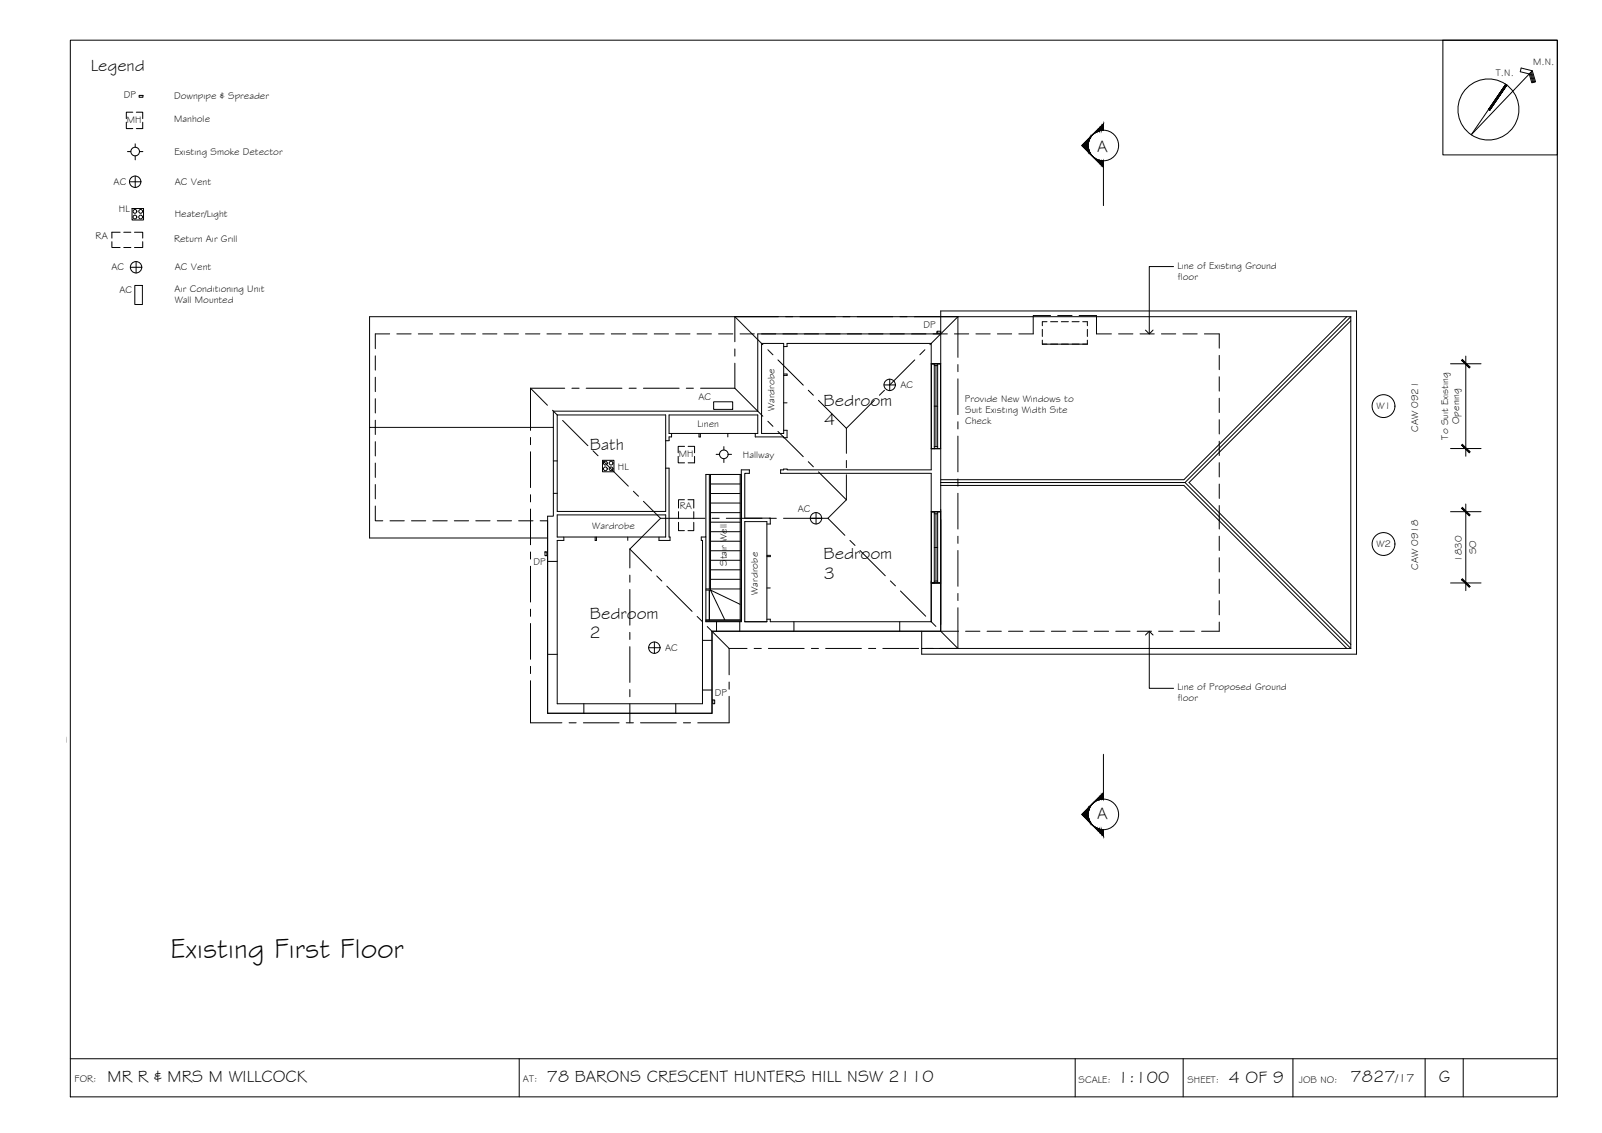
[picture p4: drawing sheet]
<svg xmlns="http://www.w3.org/2000/svg" width="420mm" height="297mm" viewBox="0 0 420 297" stroke-linecap="round" stroke-linejoin="round" font-family="sans-serif">
<!-- layer: BORDER -->
<g fill="none" stroke="#000" stroke-width=".26">
<path d="M18.4 10.5h390v277.1h-390zM378.4 10.5h30v30.1h-30zM401.3 19.2l.7 2.4M401.5 19l.7 2.6M401.7 18.8l.8 2.7M401.9 18.6l.8 2.8-.9 .3-.7-2.3-2.4-.6 .3-1 2.9 .8-16 16.7 9-13.2M395.2 22.3l-4.5 6.6M18.4 277.6h390M136.2 277.6v10M282 277.6v10M310.3 277.6v10M339.1 277.6v10"/>
<path d="M373.8 277.6v10M383.8 277.6v10"/>
<circle cx="390.4" cy="28.7" r="8"/>
</g>
<!-- layer: SERVICES -->
<g fill="none" stroke="#000" stroke-width=".26">
<path d="M33.1 32v1.7h1.7M33.4 39.7h.9M34.8 29.4h-1.7v1.7M35.5 37.7v.9M35.8 29.4h1.6v1.7M36.5 25h1v.5h-1zM36.6 39.7h.9M37.4 32v1.7h-1.6M34 47.7h3M34.6 54.7h3v3h-3zM35.5 40.9v1M35.5 46.2v3"/>
<path d="M29.3 63.4v1.5h2.2M31.5 60.9h-2.2v1.5M32.5 60.9h1.8M32.5 64.9h1.8M34.2 70.1h3M35.3 60.9h2.1v1.5M35.4 74.8h1.9v5h-1.9zM35.7 68.6v3M37.4 63.4v1.5h-2.1M233.3 99.4v3M245.7 86.8h1v.5h-1zM177.9 119.6v1.7h1.6"/>
<path d="M179.5 117h-1.6v1.7M180.5 117h1.7v1.7M182.2 119.6v1.7h-1.7M187.2 105.3h5v2h-5zM187.8 119.1h.9M189.9 117.1v.9M191 119.1h.9M231.8 100.9h3.1M158 120.7h3v3h-3zM178 136.9v2.2h1.5M178 134.1v1.9M179.5 131h-1.5v2.2"/>
<path d="M180.4 131h1.6v2.2M182 136.9v2.2h-1.6M182 134.1v1.9M189.9 120.2v1.1M212.5 135.9h3M214 134.4v3M142.9 144.7h.5v1h-.5zM170.1 169.8h3M171.6 168.3v3M186.9 183.5h.5v1h-.5z"/>
<circle cx="35.5" cy="39.7" r="1.13"/>
<circle cx="35.4" cy="55.4" r=".5"/>
<circle cx="35.4" cy="56.9" r=".5"/>
<circle cx="35.5" cy="47.6" r="1.49"/>
<circle cx="36.9" cy="55.4" r=".5"/>
<circle cx="36.9" cy="56.9" r=".5"/>
<circle cx="35.7" cy="70.1" r="1.49"/>
<circle cx="189.8" cy="119.1" r="1.13"/>
<circle cx="233.3" cy="100.9" r="1.49"/>
<circle cx="158.8" cy="121.4" r=".5"/>
<circle cx="158.8" cy="122.9" r=".5"/>
<circle cx="160.3" cy="122.9" r=".5"/>
<circle cx="160.3" cy="121.4" r=".5"/>
<circle cx="214" cy="135.9" r="1.49"/>
<circle cx="171.6" cy="169.8" r="1.49"/>
</g>
<!-- layer: EXISTING -->
<g fill="none" stroke="#000" stroke-width=".26">
<path d="M98.4 93.3v3.7M98.4 98.9v3.8M102.2 87.5h-3.8v3.9M104.1 87.5h3.7M109.7 87.5h3.8M115.3 87.5h3.8M121 87.5h3.7M126.6 87.5h3.7M132.2 87.5h3.8M137.8 87.5h3.8M143.5 87.5h3.7M149.1 87.5h3.7"/>
<path d="M154.7 87.5h3.8M160.3 87.5h3.8M166 87.5h3.7M171.6 87.5h3.7M177.2 87.5h3.8M182.8 87.5h3.8M188.5 87.5h3.7M194.1 87.5h3.7M199.7 90h5.8v23.6h-5.8zM205.5 90.9h.9v-.9h37.8v33.2h-37.8v-.2l-1.7 .2v.9h39.5v38.9h-42.2v-.7h-.9M205.5 98.1h.9v.3h-.9M244.2 95.4h2.5"/>
<path d="M246.7 87.5v78M248.5 87.5h-49.8v20.3h-53.6v27.5h-1.5v51.7h43.1v-21.5h60M250.3 87.5h3.8M256 87.5h3.7M261.6 87.5h3.7M273.4 89.2v1h11.8v-1M273.4 86.4v1.8M274.6 84.3h-1.2v1.1M275.5 82.7h-4.5v4.8h-3.8M275.5 84.3h1.9M277.4 82.7h3.8M278.3 84.3h1.9"/>
<path d="M281.2 84.3h1.8M283 82.7h4.6v4.8h3.9M284 84.3h1.2v1.1M285.2 86.4v1.8M293.4 87.5h3.7M299 87.5h3.7M304.6 87.5h3.8M310.2 87.5h3.8M315.9 87.5h3.9v3.8M319.8 93.2v3.7M319.8 98.8v3.7M98.4 104.5v3.8"/>
<path d="M98.4 110.2v3.7M98.4 115.8v3.7M146.1 108.8h28.5v25.3h-28.5zM175.5 108.8h23.2v4.8h-23.2zM176.1 113.6v.9h-.6v1h-.9M183.3 113.6v.9h.4v-.9M190.9 113.6v.9M205.5 112.8h.9v2h-.9v-.3h-7.4v-.9M205.5 105.6h.9M244.2 117.6h2.5M319.8 104.4v3.8M319.8 110v3.8"/>
<path d="M319.8 115.7v3.7M98.4 132.7v3.8h2M98.4 121.4v3.8M98.4 127v3.8M102.3 136.5h3.7M107.9 136.5h3.8M113.5 136.5h3.8M119.2 136.5h3.7M124.8 136.5h3.7M130.4 136.5h3.8M136 136.5h3.8M141.7 136.5h1.9v50.5h43.1v-21.5h60"/>
<path d="M145.1 129.3h1M145.1 120.8h1M146.1 135h28.5v5.8h-28.5zM174.6 122.7h.9v18.1h.2v.9h-2.9v-.9M186 124.4v30h-.9M186.3 124.4v30.3h-1.2M186.3 139.4h7.8M186.3 136.9h7.8M186.3 134.4h7.8M186.3 131.9h7.8M186.3 129.4h7.8M186.3 126.9h7.8"/>
<path d="M194.1 124.4v38.1h-9M195.3 136.8h5.8v26.2h-5.8zM201.1 137.4h.9v-1.6h-6.7v-11.7h1.2v-.9h-2.1v39.8h-9.3v-22.2M244.2 134.1h2.5M319.8 121.3v3.7M319.8 126.9v3.8M319.8 132.5v3.8M143.6 147.2h2.5M147.9 140.8v.9h-1.8v42.8h38.1v-42.8h-.3v-.9h1.2v-16.4h9.3v38.4h-9.3M156.1 140.8v.9h.3v-.9M164.6 140.8v.9M186 154.7v7.8"/>
<path d="M186.3 154.4h7.8M186.3 151.9h7.8M186.3 149.4h7.8M186.3 146.9h7.8M186.3 144.4h7.8M186.3 141.9h7.8M194.1 158.4l-7.8-3.7 3.8 7.8M201.1 145.6h.9v.3h-.9M201.1 154.1h.9M244.2 152.8h2.5M143.6 171.5h2.5M184.2 167.9h2.5"/>
<path d="M187.9 163v2.5M194 163v2.5M208.2 163v2.5M236 163v2.5M153.1 184.5v2.5M177.2 184.5v2.5M184.2 180.9h2.5"/>
</g>
<!-- layer: ROOFPLAN EXIST. -->
<g fill="none" stroke="#000" stroke-width=".26">
<path d="M192.7 89.6v-6.6l7.4 7.4M192.7 91.5v1.9M192.7 95.2v6.6M201.4 91.7l1.3 1.3M204 94.4l6.7 6.6M239.9 94.4l-6.6 6.6M242.6 91.7l-1.4 1.3M251.2 83h-154.3v58h46.7M251.2 83v10.7M251.2 95.6v1.8M251.2 99.3v9.4M251.2 83l-7.3 7.4"/>
<path d="M96.9 112h48.2M139.1 101.8v11M139.1 114.7v1.9M139.1 118.4v9.4M139.1 101.8h9M139.1 101.8l4.5 4.4M144.9 107.6l1.3 1.3M147.6 110.2l6.6 6.7M150 101.8h1.9M153.7 101.8h9.4M155.5 118.2l1.4 1.3M165 101.8h1.9"/>
<path d="M168.7 101.8h9.4M180 101.8h1.9M183.7 101.8h9M192.7 101.8l7.4 7.3M201.4 110.4l1.3 1.4M204 113.1l6.7 6.6M212 102.3l1.3 1.3M214.7 105l7.3 7.3M222 112.3v6.5M229.3 105l-7.3 7.3M232 102.3l-1.4 1.3M251.2 110.6v1.9"/>
<path d="M251.2 114.3v9.4M139.1 129.7v1.9M139.1 133.4v9.4M158.2 120.8l6.6 6.7M166.1 128.8l1.4 1.3M168.8 131.4l4.4 4.5M184.9 135.9h-11.7l-8 8M186.7 135.9h1.9M190.5 135.9h9.4M201.7 135.9h1.9M205.5 135.9h11.6M212 121l1.3 1.4"/>
<path d="M214.7 123.7l7.3 7.3M222 131l-4.9 4.9 4.5 4.4M222 120.7v1.9M222 124.5v6.5M251.2 125.6v1.9M251.2 129.3v9.4M139.1 144.7v1.9M139.1 148.5v9.3M139.1 159.7v1.9M165.2 143.9l5.7 5.8M165.2 143.9v5M165.2 150.8v1.8"/>
<path d="M165.2 154.5v9.4M172.2 151l1.4 1.3M174.9 153.7l6.6 6.6M222.9 141.7l1.3 1.3M225.6 144.3l6.6 6.7M233.5 152.3l1.4 1.3M236.2 154.9l6.6 6.7M251.2 140.6v1.9M251.2 144.3v9.4M251.2 155.6v1.9M251.2 159.3v10.7M139.1 163.5v9.3"/>
<path d="M139.1 174.7v1.9M139.1 178.5v11h8.3M165.2 165.8v1.9M165.2 169.5v9.4M182.8 161.6l1.4 1.3M185.5 164.3l5.7 5.7M191.2 170v6.9M191.2 178.8v1.9M191.2 170h4.7M197.8 170h1.9M201.5 170h9.4M212.8 170h1.9"/>
<path d="M216.5 170h9.4M227.8 170h1.9M231.5 170h9.4M242.8 170h1.9M244.1 162.9l1.4 1.3M246.5 170h4.7M246.8 165.5l4.4 4.5M149.3 189.5h1.8M153 189.5h9.4M164.2 189.5h1.9M165.2 180.8v1.9M165.2 184.5v5"/>
<path d="M168 189.5h9.4M179.2 189.5h1.9M191.2 182.6v6.9h-8.2"/>
</g>
<!-- layer: BORDER -->
<g fill="#000" stroke="#000" stroke-width=".26">
<path d="M394.9 22.1l-4.5 6.6zM394.9 22.1l.3 .2-4.8 6.4z"/>
<path d="M395.2 22.3l-4.8 6.4 .3 .2zM395.2 22.3l-4.5 6.6z"/>
</g>
<!-- layer: WINDOWS -->
<g fill="none" stroke="#000" stroke-width=".26">
<path d="M245 95.9h.9M245 95.4v22.2M245.2 95.4h-.9v22.2h.9M245.5 95.9v21.2M245.9 95.4v22.2M246.7 95.4v22.2M245 106.5h.9M245 117.1h.9M245 134.2v18.6M245 134.7h.9M245.2 134.2h-.9v18.6h.9M245.5 134.7v17.7"/>
<path d="M245.9 134.2v18.6M246.7 134.2v18.6M245 143.5h.9M245 152.4h.9"/>
<circle cx="362.9" cy="106.5" r="3"/>
<circle cx="362.9" cy="142.6" r="3"/>
</g>
<!-- layer: NEWWORK -->
<g fill="none" stroke="#000" stroke-width=".26">
<path d="M244.2 95.4h2.5M246.7 83h107.6M246.7 81.5h109.1v90h-114.1v-6M353.2 83l-42.7 42.8h-63.8M354.3 83l-43.5 43.5M354.3 84.1l-42.4 42.4 42.4 42.4M354.3 83v87M244.2 117.6h2.5M244.2 134.1h2.5M244.3 134.2h2.4M246.7 127.3h63.8l42.7 42.7M246.7 126.5h64.1"/>
<path d="M310.8 126.5l43.5 43.5M319.8 136.3v2.4M244.2 152.8h2.5M319.8 140.6v3.7M319.8 146.2v3.8M319.8 151.8v3.8M319.8 157.5v3.7M241.7 170h112.6M246.7 165.5h4.7M253.2 165.5h3.8M258.9 165.5h3.7M264.5 165.5h3.8"/>
<path d="M270.1 165.5h3.8M275.7 165.5h3.8M281.4 165.5h3.7M287 165.5h3.8M292.6 165.5h3.8M298.2 165.5h3.8M303.9 165.5h3.7M309.5 165.5h3.8M319.8 163.1v2.4h-4.7"/>
</g>
<!-- layer: DIMENSION -->
<path d="M380.4 95.4h8M384.4 93.4v26.2M380.4 117.6h8M380.4 134.1h8M384.4 132.1v22.7M380.4 152.8h8" fill="none" stroke="#000" stroke-width=".26"/>
<!-- layer: 0 -->
<g fill="#000" stroke="#000" stroke-width=".26">
<path d="M383.3 94.5l2 2 .2-.2zM383.5 94.2l2 2.1-2.2-1.8z"/>
<path d="M383.5 116.5l-.2 .2 2.2 1.8zM383.3 116.7l2.2 1.8-.2 .2z"/>
<path d="M383.3 133.3l2 1.9 .2-.2zM383.5 133l2 2-2.2-1.7z"/>
<path d="M383.5 151.7l-.2 .2 2.2 1.8zM383.3 151.9l2.2 1.8-.2 .3z"/>
</g>
<!-- layer: SECTION POINT -->
<g fill="#000" stroke="#000" stroke-width=".26">
<path d="M283.7 38.2l1.7-1.7v3.3zM286.2 35.7l-.3 .6zM287 34.9l-.4 .4zM286.2 40.6l.4 .4zM286.6 41l.4 .4zM285.4 211.9v3.3l-1.7-1.7zM285.9 215.4l.3 .6zM286.6 210.7l-.4 .4zM287 210.3l-.4 .4zM286.6 216.3l.4 .4z"/>
<path d="M285.4 36.5v1.4zM285.5 36.4l-.1 1.5z"/>
<path d="M285.4 38.5v1.3zM285.5 39v.9z"/>
<path d="M285.5 36.4v.9l.2-1zM285.7 36.3l-.2 1z"/>
<path d="M285.5 39v.9l.2-.3zM285.7 39.6v.5l-.2-.2z"/>
<path d="M285.7 36.3v.5l.2-.8zM285.9 36l-.2 .8z"/>
<path d="M285.7 39.6v.5h.2zM285.7 40.1h.2v.2z"/>
<path d="M286.2 35.7l-.3 .6zM286.2 35.7l.4-.4z"/>
<path d="M287.4 34.5l-.4 .5zM287.4 34.5v.2l-.4 .3z"/>
<path d="M287.4 34.5v.2l.5-.7zM287.9 34v.5l-.5 .2z"/>
<path d="M287.9 34v.5l.5-1zM288.4 33.5v.8l-.5 .2z"/>
<path d="M288.9 33l-.5 .5v.8zM288.9 33v1.2l-.5 .1z"/>
<path d="M288.9 33v1.2l.5-1.7zM289.4 32.5v1.7h-.5z"/>
<path d="M285.9 40.1l.3 .5zM285.9 40.3l.3 .3z"/>
<path d="M287 41.3l.4 .3zM287 41.4l.4 .2v.2z"/>
<path d="M287.4 41.6v.2l.5 .1zM287.4 41.8l.5 .1v.4z"/>
<path d="M287.9 41.9v.4l.5-.3zM287.9 42.3l.5-.3v.8z"/>
<path d="M288.4 42v.8l.5-.7zM288.9 42.1v1.2l-.5-.5z"/>
<path d="M288.9 42.1v1.2l.5-1.1zM289.4 42.2v1.6l-.5-.5z"/>
<path d="M285.4 213.8l.1 1.5zM285.4 213.8l.1 1.5z"/>
<path d="M285.4 211.9v1.3zM285.5 211.8v.9z"/>
<path d="M285.5 214.4l.2 1-.2-.1zM285.5 214.4l.2 1z"/>
<path d="M285.5 211.8l.2 .3-.2 .6zM285.5 211.8l.2 .3v-.5z"/>
<path d="M285.7 214.9l.2 .8-.2-.3zM285.7 214.9l.2 .8z"/>
<path d="M285.7 211.6h.2l-.2 .5zM285.7 211.6h.2v-.2z"/>
<path d="M285.9 215.4l.3 .6zM286.2 215.9l.4 .4z"/>
<path d="M285.9 211.4l.3-.3-.3 .5zM285.9 211.4l.3-.3z"/>
<path d="M287 216.7l.4 .5zM287 216.7l.4 .5z"/>
<path d="M287 210.3l.4-.2zM287.4 209.9l-.4 .4 .4-.2z"/>
<path d="M287.4 217l.5 .6zM287.4 217l.5 .6v-.4z"/>
<path d="M287.4 209.9l.5-.1-.5 .3zM287.4 209.9l.5-.1v-.4z"/>
<path d="M287.9 217.2l.5 .9-.5-.5zM287.9 217.2l.5 .9v-.7z"/>
<path d="M287.9 209.4l.5 .2-.5 .2zM287.9 209.4l.5 .2v-.7z"/>
<path d="M288.4 217.4l.5 1.2-.5-.5zM288.4 217.4l.5 1.2v-1.1z"/>
<path d="M288.4 208.9l.5 .6-.5 .1zM288.4 208.9l.5 .6v-1.1z"/>
<path d="M288.9 217.5l.5 1.7-.5-.6zM288.9 217.5l.5 1.7v-1.7z"/>
<path d="M288.9 208.4l.5 1.1h-.5zM288.9 208.4l.5 1.1v-1.7z"/>
</g>
<g fill="none" stroke="#000" stroke-width=".26">
<path d="M289.4 34.2v-1.7l-5.7 5.7 5.7 5.6M289.4 42.2v11.7M289.4 197.8v11.7M289.4 207.8l-5.7 5.7 5.7 5.7v-1.7"/>
<circle cx="289.4" cy="38.1" r="4"/>
<circle cx="289.4" cy="213.5" r="4"/>
</g>
<!-- layer: ROOFPLAN NEW -->
<path d="M246.7 81.5v6" fill="none" stroke="#000" stroke-width=".26"/>
<!-- layer: 0 -->
<path d="M307.8 69.9h-6.4v17.6M300.4 86.5l1 1 1-1M300.4 166.5l1-1 1 1M301.4 165.5v15h6.4" fill="none" stroke="#000" stroke-width=".26"/>
<text font-size="7.5" x="44.8" y="251.3">Existing First Floor</text>
<g font-size="4.5">
<text x="23.8" y="18.5">Legend</text>
<text x="287.7" y="39.8">A</text>
<text x="216" y="106.4">Bedroom</text>
<text x="216.1" y="111.4">4</text>
<text x="154.7" y="118.1">Bath</text>
<text x="216" y="146.7">Bedroom</text>
<text x="216" y="151.7">3</text>
<text x="154.6" y="167.3">2</text>
<text x="154.7" y="162.3">Bedroom</text>
<text x="287.7" y="214.7">A</text>
<text x="28.2" y="283.6">MR R &amp; MRS M WILLCOCK</text>
<text x="143.4" y="283.6">78 BARONS CRESCENT HUNTERS HILL NSW 2110</text>
<text x="293.2" y="283.9">1:100</text>
<text x="322.3" y="283.9">4 OF 9</text>
<text x="354.2" y="283.8">7827</text>
<text x="377.4" y="283.8">G</text>
</g>
<text font-size="3.2" x="366" y="283.8">/17</text>
<g font-size="2.6">
<text x="402.1" y="17">M.N.</text>
<text x="392.4" y="20">T.N.</text>
<text x="32.5" y="25.7">DP</text>
<text x="45.7" y="26">Downpipe &amp; Spreader</text>
<text x="33.3" y="32.3">MH</text>
<text x="45.7" y="32">Manhole</text>
<text x="45.7" y="40.7">Existing Smoke Detector</text>
<text x="29.8" y="48.5">AC</text>
<text x="45.8" y="48.5">AC Vent</text>
<text x="31.2" y="55.5">HL</text>
<text x="45.8" y="56.8">Heater/Light</text>
<text x="25.1" y="62.5">RA</text>
<text x="45.7" y="63.4">Return Air Grill</text>
<text x="29.2" y="70.9">AC</text>
<text x="45.9" y="70.9">AC Vent</text>
<text x="308.8" y="70.6">Line of Existing Ground</text>
<text x="31.3" y="76.7">AC</text>
<text x="45.8" y="76.4">Air Conditioning Unit</text>
<text x="308.9" y="73.5">floor</text>
<text x="45.8" y="79.4">Wall Mounted</text>
<text x="242.2" y="86">DP</text>
<text x="236.1" y="101.7">AC</text>
<text x="183.2" y="104.7">AC</text>
<text x="203.1" y="107.8" transform="rotate(-90 203.1 107.8)">Wardrobe</text>
<text x="253.1" y="105.4">Provide New Windows to</text>
<text x="361" y="107.3">W1</text>
<text x="183" y="111.9">Linen</text>
<text x="253.1" y="111.2">Check</text>
<text x="253.1" y="108.3">Suit Existing Width Site</text>
<text x="371.9" y="113.3" transform="rotate(-90 371.9 113.3)">CAW 0921</text>
<text x="382.7" y="111.2" transform="rotate(-90 382.7 111.2)">Opening</text>
<text x="178" y="119.9">MH</text>
<text x="194.8" y="119.9">Hallway</text>
<text x="379.8" y="115.2" transform="rotate(-90 379.8 115.2)">To Suit Existing</text>
<text x="162" y="123.1">HL</text>
<text x="178.3" y="133.5">RA</text>
<text x="209.3" y="134.2">AC</text>
<text x="155.3" y="138.6">Wardrobe</text>
<text x="361" y="143.4">W2</text>
<text x="139.9" y="148.2">DP</text>
<text x="190.6" y="148.4" transform="rotate(-90 190.6 148.4)">Stair Well</text>
<text x="371.9" y="149.4" transform="rotate(-90 371.9 149.4)">CAW 0918</text>
<text x="383.4" y="147.3" transform="rotate(-90 383.4 147.3)">1830</text>
<text x="387.2" y="145.3" transform="rotate(-90 387.2 145.3)">SO</text>
<text x="198.8" y="155.9" transform="rotate(-90 198.8 155.9)">Wardrobe</text>
<text x="174.4" y="170.6">AC</text>
<text x="187.5" y="182.5">DP</text>
<text x="308.8" y="180.9">Line of Proposed Ground</text>
<text x="308.9" y="183.8">floor</text>
<text x="0" y="194.3">ector - Existing</text>
<text x="19.6" y="283.8">FOR:</text>
<text x="137.2" y="283.6">AT:</text>
<text x="282.9" y="283.9">SCALE:</text>
<text x="311.5" y="283.9">SHEET:</text>
<text x="340.7" y="283.9">JOB NO:</text>
</g>
</svg>
